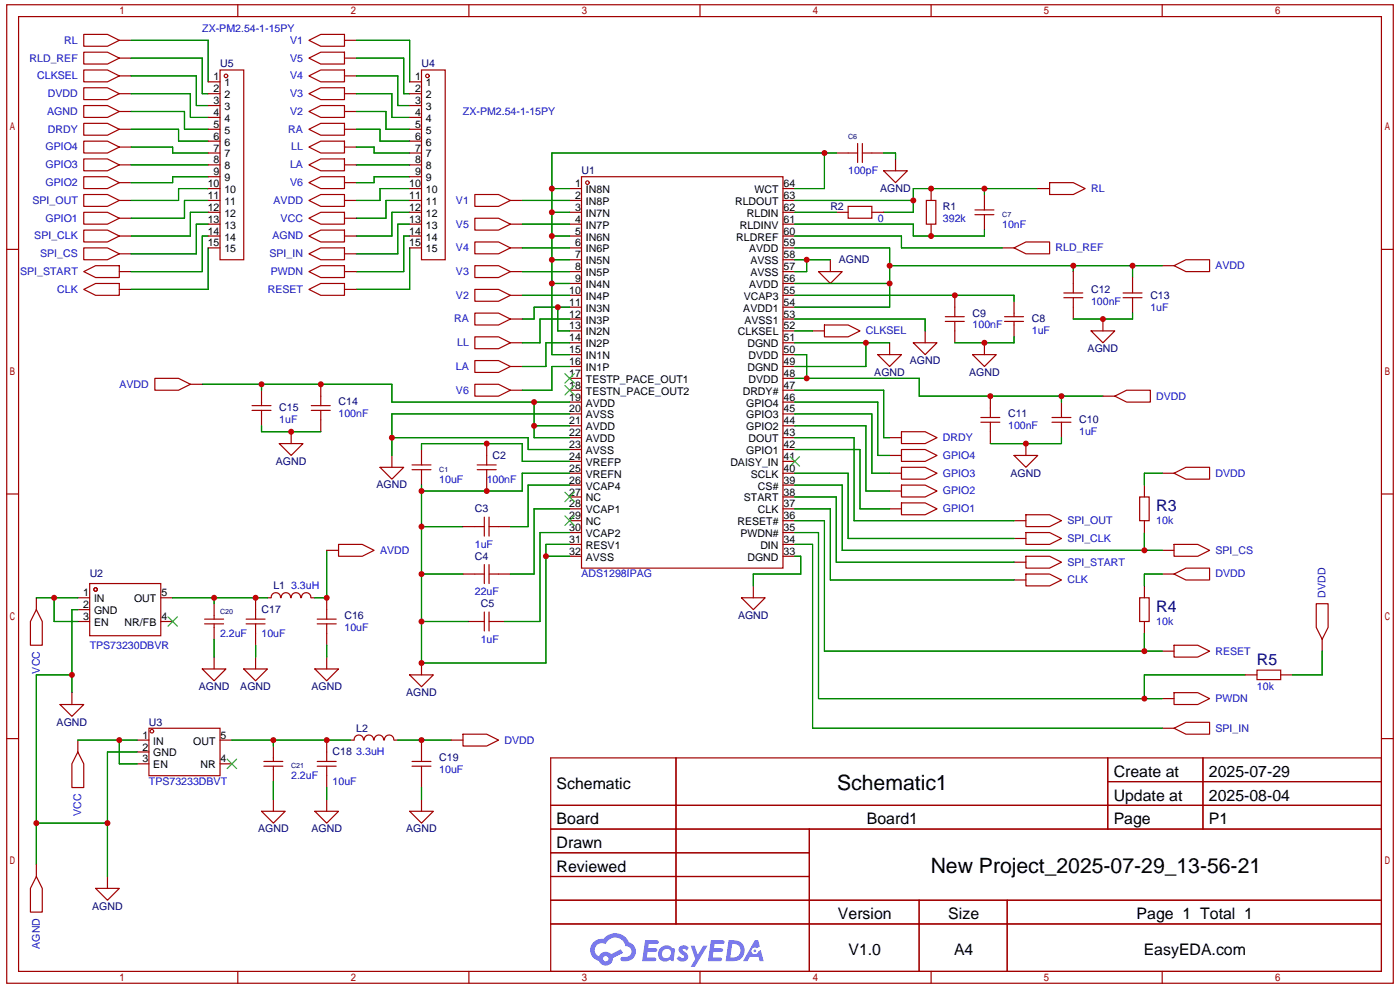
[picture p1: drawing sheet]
<svg xmlns="http://www.w3.org/2000/svg" width="297mm" height="210mm" viewBox="0 0 297 210" stroke-linecap="round" stroke-linejoin="round" font-family="sans-serif">
<g fill="none" stroke="#a10000" stroke-width=".25">
<path d="M1.4 1h294.4v207.5h-294.4zM3.9 3.5h289.3v202.5h-289.3zM50.5 1v2.5M99.5 1v2.5M148.6 1v2.5M197.6 1v2.5M246.7 1v2.5M1.4 52.9h2.5M293.2 52.9h2.6M1.4 104.8h2.5M293.2 104.8h2.6M1.4 156.7h2.5"/>
<path d="M293.2 156.7h2.6M116.9 160.7h176.3v45.3h-176.3zM116.9 170.8h176.3M116.9 175.8h176.3M143.5 160.7v35.3M171.8 175.8v30.2M235.1 160.7v15.1M235.1 165.8h58.1M255.4 160.7v15.1M116.9 180.9h54.9M116.9 190.9h176.3M116.9 185.9h54.9"/>
<path d="M116.9 196h176.3M195.1 190.9v15.1M213.8 190.9v15.1M50.5 206v2.5M99.5 206v2.5M148.6 206v2.5M197.6 206v2.5M246.7 206v2.5"/>
</g>
<g fill="#5487ff">
<path d="M144.4 200.8a1.29 1.29 0 0 1 1.8 .2l-.4 .7a.54 .54 0 0 0-.9-.3l.1 .2a1.27 1.27 0 0 1 .8 2 1.52 1.52 0 0 1-2.2-.3l.5-.6 .8 .5a.31 .31 0 0 0 .4-.3 .31 .31 0 0 0-.3-.3 1.11 1.11 0 0 1-.6-1.8z"/>
<path d="M146.6 200.6h.8l.7 1.9 1.2-1.9h.9l-2.7 4.5h-.9l1-1.7z"/>
<path d="M136.9 199.4h1.7a1.29 1.29 0 0 1 1.2 .2 .39 .39 0 0 1-.4 .6h-1.7l-.1 .9h1.6a.39 .39 0 0 1 .3 .5 .39 .39 0 0 1-.4 .3h-1.6l-.2 1.2h1.3a.45 .45 0 0 1 .5 .1 .45 .45 0 0 1 .2 .5l-.4 .2h-2.6z"/>
<path d="M150.9 199.4h1.6a1.31 1.31 0 0 1 1.3 .2 .39 .39 0 0 1-.4 .6h-1.7l-.2 .9h1.7a.39 .39 0 0 1 .3 .5 .39 .39 0 0 1-.4 .3h-1.7l-.1 1.2h1.3a.45 .45 0 0 1 .5 .1 .45 .45 0 0 1 .1 .5l-.3 .2h-2.6z"/>
<path d="M160.2 199.4h.7l.4 1.4-.6 .3a.75 .75 0 0 0-1.1 .3 .75 .75 0 0 0 .4 1 .75 .75 0 0 0 1-.6l.5-.3 .6 2.4h-.8l-.3-1h-1.8l-.5 1h-1z"/>
<path d="M154.7 199.4l-.7 4.5h1.5a2.25 2.25 0 0 0 2.6-2.3 2.25 2.25 0 0 0-2.7-2.2zM155.4 200.2a1.49 1.49 0 0 1 1.8 1.5 1.49 1.49 0 0 1-1.9 1.4h-.3z"/>
<path d="M140.1 201.2a1.57 1.57 0 0 0-.1 2.2 1.57 1.57 0 0 0 2.2 .1l.8 .4 .3-2.5-.2-.3h-.4a1.58 1.58 0 0 0-2.6 .1zM140.8 201.6a.97 .97 0 0 1 1.6 .4 .97 .97 0 0 1-1 1.2 .93 .93 0 0 1-.9-.6 .93 .93 0 0 1 .3-1z"/>
<path d="M126 199.8a2.34 2.34 0 0 0 1.1 4 1.53 1.53 0 0 0 1.8 1 1.53 1.53 0 0 0 1.2-1.6l2.1-1.1-.4-.8-2.1 1.1a1.56 1.56 0 0 0-2.6 .4 1.48 1.48 0 0 1-.7-2 1.48 1.48 0 0 1 2.2-.5 2.21 2.21 0 0 1 2.2-1.4 2.21 2.21 0 0 1 2 1.8 1.15 1.15 0 0 1 1.2 1 1.15 1.15 0 0 1-1 1.3h-.7a.46 .46 0 0 0-.6 .3 .46 .46 0 0 0 .4 .6 2.15 2.15 0 0 0 2.5-1 2.15 2.15 0 0 0-.3-2.6l-.8-.4a3.2 3.2 0 0 0-5.4-.8l-1.1 .1zM128 203.3a.6 .6 0 0 1 1.2 0 .6 .6 0 0 1-1.2 0z"/>
<circle cx="160.2" cy="201.7" r=".28"/>
</g>
<g fill="none" stroke="#a10000" stroke-width=".25">
<path d="M17.8 18.6h5l2.5 1.3-2.5 1.2h-5zM17.8 14.8h5l2.5 1.3-2.5 1.3h-5zM17.8 11.1h5l2.5 1.2-2.5 1.3h-5zM17.8 7.3h5l2.5 1.3-2.5 1.2h-5zM25.3 8.6h2.5M25.3 12.3h2.5M25.3 16.1h2.5M25.3 19.9h2.5M44.2 19.9h2.5M44.2 17.4h2.5M46.7 14.8h5v40.3h-5zM65.6 8.6l2.5-1.3h5v2.5h-5z"/>
<path d="M65.6 12.3l2.5-1.2h5v2.5h-5zM65.6 16.1l2.5-1.3h5v2.6h-5zM65.6 19.9l2.5-1.3h5v2.5h-5zM73.1 8.6h2.5M73.1 12.3h2.5M73.1 16.1h2.5M73.1 19.9h2.5M87 19.9h2.5M87 17.4h2.5M89.5 14.8h5v40.3h-5zM17.8 37.5h5l2.5 1.2-2.5 1.3h-5zM17.8 33.7h5l2.5 1.3-2.5 1.2h-5z"/>
<path d="M17.8 29.9h5l2.5 1.3-2.5 1.3h-5zM17.8 26.2h5l2.5 1.2-2.5 1.3h-5zM17.8 22.4h5l2.5 1.2-2.5 1.3h-5zM25.3 23.6h2.5M25.3 27.4h2.5M25.3 31.2h2.5M25.3 38.7h2.5M25.3 35h2.5M44.2 40h2.5M44.2 32.5h2.5M44.2 27.4h2.5M44.2 35h2.5"/>
<path d="M44.2 22.4h2.5M44.2 24.9h2.5M44.2 29.9h2.5M44.2 37.5h2.5M65.6 23.6l2.5-1.2h5v2.5h-5zM65.6 27.4l2.5-1.2h5v2.5h-5zM65.6 31.2l2.5-1.3h5v2.6h-5zM65.6 38.7l2.5-1.2h5v2.5h-5zM65.6 35l2.5-1.3h5v2.5h-5zM73.1 23.6h2.5M73.1 27.4h2.5M73.1 31.2h2.5"/>
<path d="M73.1 38.7h2.5M73.1 35h2.5M87 40h2.5M87 32.5h2.5M87 27.4h2.5M87 35h2.5M87 22.4h2.5M87 24.9h2.5M87 29.9h2.5M87 37.5h2.5M120.9 40h2.5M123.4 37.5h42.8v83h-42.8z"/>
<path d="M166.2 40h2.5M177.5 32.5h4.5M182 30.4v4.1M183.1 32.5h4.5M183.1 30.4v4.1M187.6 36.2h5l-2.5 2.5zM190.1 33.7v2.5M197.6 40v2.5M220.3 40h2.5M222.8 38.7h5l2.5 1.3-2.5 1.3h-5zM17.8 57.6l2.5-1.3h5v2.6h-5zM17.8 52.6h5l2.5 1.2-2.5 1.3h-5z"/>
<path d="M17.8 48.8h5l2.5 1.3-2.5 1.2h-5zM17.8 45h5l2.5 1.3-2.5 1.2h-5zM17.8 41.3h5l2.5 1.2-2.5 1.3h-5zM25.3 42.5h2.5M25.3 50.1h2.5M25.3 57.6h2.5M25.3 53.8h2.5M25.3 46.3h2.5M44.2 42.5h2.5M44.2 45h2.5M44.2 47.5h2.5M44.2 50.1h2.5"/>
<path d="M44.2 52.6h2.5M65.6 42.5l2.5-1.2h5v2.5h-5zM65.6 57.6l2.5-1.3h5v2.6h-5zM65.6 53.8l2.5-1.2h5v2.5h-5zM65.6 50.1l2.5-1.3h5v2.5h-5zM65.6 46.3l2.5-1.3h5v2.5h-5zM73.1 42.5h2.5M73.1 50.1h2.5M73.1 57.6h2.5M73.1 53.8h2.5M73.1 46.3h2.5M87 42.5h2.5"/>
<path d="M87 45h2.5M87 47.5h2.5M87 50.1h2.5M87 52.6h2.5M100.8 41.3h5l2.5 1.2-2.5 1.3h-5zM100.8 46.3h5l2.5 1.2-2.5 1.3h-5zM100.8 51.3h5l2.5 1.3-2.5 1.2h-5zM100.8 56.3h5l2.5 1.3-2.5 1.3h-5zM108.3 42.5h2.6M108.3 47.5h2.6M108.3 52.6h2.6M108.3 57.6h2.6"/>
<path d="M120.9 42.5h2.5M120.9 45h2.5M120.9 47.5h2.5M120.9 50.1h2.5M120.9 52.6h2.5M120.9 55.1h2.5M120.9 57.6h2.5M166.2 42.5h2.5M166.2 45h2.5M166.2 47.5h2.5M166.2 50.1h2.5M166.2 52.6h2.5"/>
<path d="M166.2 55.1h2.5M166.2 57.6h2.5M173.7 57.6h5.1l-2.5 2.5zM176.3 55.1v2.5M177.5 45h2.5M180 43.8h5.1v2.5h-5.1zM185.1 45h2.5M196.6 42.5h2.1v5h-2.1zM197.6 47.5v2.6M207 45.5h4M207 44.5h4M209 41.3v3.2"/>
<path d="M209 45.5v3.3M212.7 52.6h2.6M215.3 52.6l2.5-1.3h5v2.5h-5zM227.8 57.6v4.5M240.4 58.9v3.2M246.7 56.3h2.5M249.2 56.3l2.5-1.2h5.1v2.5h-5.1zM17.8 61.4l2.5-1.3h5v2.5h-5zM25.3 61.4h2.5M65.6 61.4l2.5-1.3h5v2.5h-5zM73.1 61.4h2.5M100.8 61.4h5l2.5 1.2-2.5 1.3h-5z"/>
<path d="M100.8 66.4h5l2.5 1.3-2.5 1.2h-5zM100.8 71.4h5l2.5 1.3-2.5 1.3h-5zM100.8 76.5h5l2.5 1.2-2.5 1.3h-5zM108.3 62.6h2.6M108.3 67.7h2.6M108.3 72.7h2.6M108.3 77.7h2.6M120.9 60.1h2.5M120.9 62.6h2.5M120.9 65.2h2.5M120.9 67.7h2.5M120.9 70.2h2.5"/>
<path d="M120.9 72.7h2.5M120.9 75.2h2.5M120.9 77.7h2.5M166.2 60.1h2.5M166.2 62.6h2.5M166.2 65.2h2.5M166.2 67.7h2.5M166.2 70.2h2.5M166.2 72.7h2.5M166.2 75.2h2.5M166.2 77.7h2.5M172.5 70.2h2.5"/>
<path d="M175 68.9h5l2.6 1.3-2.6 1.2h-5zM186.3 75.2h5.1l-2.6 2.5zM188.8 72.7v2.5M193.9 72.7h5l-2.5 2.5zM196.4 70.2v2.5M200.7 68.2h4M200.7 67.2h4M202.7 62.6v4.6M202.7 68.2v4.5M206.4 75.2h5.1l-2.5 2.5zM209 72.7v2.5M213.2 68.2h4.1"/>
<path d="M213.2 67.2h4.1M215.3 63.9v3.3M215.3 68.2v3.2M225.8 63.1h4M225.8 62.1h4M227.8 63.1v4.6M231.6 70.2h5l-2.5 2.5zM234.1 67.7v2.5M238.4 63.1h4M238.4 62.1h4M240.4 63.1v3.3M32.9 80.2h5l2.5 1.3-2.5 1.3h-5z"/>
<path d="M40.4 81.5h2.5M53.5 87h4M53.5 86h4M55.5 82.8v3.2M55.5 87v3.3M59.3 94.1h5l-2.5 2.5zM61.8 91.6v2.5M66.1 87h4M66.1 86h4M68.1 81.5v4.5M68.1 87v4.6M80.7 99.1h5l-2.5 2.5z"/>
<path d="M83.2 96.6v2.5M87.5 99.6h4M87.5 98.6h4M89.5 95.3v3.3M89.5 99.6v3.3M100.8 81.5h5l2.5 1.3-2.5 1.2h-5zM101.3 99.6h4M101.3 98.6h4M103.3 94.1v4.5M103.3 99.6v4.5M108.3 82.8h2.6M120.9 80.2h2.5"/>
<path d="M120.9 82.8h2.5M120.9 85.3h2.5M120.9 87.8h2.5M120.9 90.3h2.5M120.9 92.8h2.5M120.9 95.3h2.5M120.9 97.9h2.5M166.2 80.2h2.5M166.2 82.8h2.5M166.2 85.3h2.5M166.2 87.8h2.5M166.2 90.3h2.5"/>
<path d="M166.2 92.8h2.5M166.2 95.3h2.5M166.2 97.9h2.5M188.8 92.8h2.6M188.8 96.6h2.6M191.4 91.6h5l2.5 1.2-2.5 1.3h-5zM191.4 95.3h5l2.5 1.3-2.5 1.3h-5zM191.4 99.1h5l2.5 1.3-2.5 1.2h-5zM208.2 89.6h4M208.2 88.5h4M210.2 84v4.5M210.2 89.6v4.5"/>
<path d="M215.3 96.6h5l-2.5 2.5zM217.8 94.1v2.5M223.3 89.6h4M223.3 88.5h4M225.3 85.3v3.2M225.3 89.6v3.2M234.1 84h2.5M236.6 84l2.6-1.2h5v2.5h-5zM69.3 116.7h2.6M71.9 115.5h5l2.5 1.2-2.5 1.3h-5zM98.3 111.7h4.5M102.8 109.7v4"/>
<path d="M102.8 119.7v4.1M103.8 109.7v4M103.8 119.7v4.1M103.8 111.7h4.5M120.9 100.4h2.5M120.9 102.9h2.5M120.9 105.4h2.5M120.9 107.9h2.5M120.9 110.4h2.5M120.9 113h2.5M120.9 115.5h2.5M120.9 118h2.5"/>
<path d="M166.2 100.4h2.5M166.2 102.9h2.5M166.2 105.4h2.5M166.2 107.9h2.5M166.2 110.4h2.5M166.2 113h2.5M166.2 115.5h2.5M166.2 118h2.5M188.8 100.4h2.6M188.8 107.9h2.6M188.8 104.1h2.6M191.4 102.9h5l2.5 1.2-2.5 1.3h-5z"/>
<path d="M191.4 106.7h5l2.5 1.2-2.5 1.3h-5zM215.3 110.4h2.5M215.3 114.2h2.5M215.3 119.2h2.5M217.8 109.2h5l2.5 1.2-2.5 1.3h-5zM217.8 113h5l2.5 1.2-2.5 1.3h-5zM217.8 118h5l2.5 1.2-2.5 1.3h-5zM241.9 105.4h2v5h-2zM242.9 102.9v2.5M242.9 110.4v2.6M246.7 100.4h2.5M246.7 116.7h2.5"/>
<path d="M249.2 115.5h5l2.6 1.2-2.6 1.3h-5zM249.2 100.4l2.5-1.3h5.1v2.5h-5.1zM7.7 129.3l1.3 2.5v5h-2.5v-5zM7.7 126.8v2.5M16.5 131.8h2.5M16.5 126.8h2.5M16.5 129.3h2.5M19 123.8h15.1v11h-15.1zM34.1 131.8h2.5M34.1 126.8h2.5M43.4 132.3h4.1M43.4 131.3h4.1"/>
<path d="M45.5 128v3.3M45.5 132.3v3.3M45.5 139.4v2.5M52.2 132.3h4.1M52.2 131.3h4.1M54.3 126.8v4.5M54.3 132.3v4.5M54.3 139.4v2.5M56.8 126.8h.7M57.6 126.8a1 1 0 0 1 1-1.1 1 1 0 0 1 1 1.1M59.7 126.8a1 1 0 0 1 1-1.1 1 1 0 0 1 1 1.1M61.8 126.8a1 1 0 0 1 1-1.1 1 1 0 0 1 1 1.1"/>
<path d="M64 126.8a1 1 0 0 1 1-1.1 1 1 0 0 1 1 1.1M66.1 126.8h.7M67.3 132.3h4.1M67.3 131.3h4.1M69.3 126.8v4.5M69.3 132.3v4.5M69.3 139.4v2.5M98.3 121.8h4.5M99.5 131.8h3.3M102.8 129.8v4M103.8 129.8v4M103.8 121.8h4.5"/>
<path d="M103.8 131.8h3.3M157.4 126.8h5l-2.5 2.5zM159.9 124.3v2.5M215.3 123h2.5M217.8 121.8h5l2.5 1.2-2.5 1.3h-5zM241.9 126.8h2v5h-2zM242.9 124.3v2.5M242.9 131.8v2.5M246.7 121.8h2.5M246.7 138.1h2.5M249.2 136.8h5l2.6 1.3-2.6 1.3h-5zM249.2 121.8l2.5-1.3h5.1v2.5h-5.1z"/>
<path d="M279.4 128h2.5v5.1l-1.2 2.5-1.3-2.5zM280.7 135.6v2.5M12.7 149.4h5.1l-2.5 2.5zM15.3 146.9v2.5M16.5 159.5l1.3 2.5v5h-2.5v-5zM16.5 157v2.5M29.1 157h2.5M29.1 159.5h2.5M31.6 154.5h15.1v10h-15.1zM42.9 141.9h5.1l-2.5 2.5zM46.7 157h2.5M51.7 141.9h5.1l-2.5 2.5z"/>
<path d="M58 158.2v3.3M66.8 141.9h5.1l-2.6 2.5zM69.3 157v4.5M77.2 157a1 1 0 0 0-1-1.1 1 1 0 0 0-1 1.1h-.8M77.3 157a1 1 0 0 1 1-1.1 1 1 0 0 1 1 1.1M79.4 157a1 1 0 0 1 1-1.1 1 1 0 0 1 1 1.1M81.6 157a1 1 0 0 1 1-1.1 1 1 0 0 1 1 1.1M83.7 157h.7M87 143.1h5l-2.5 2.6zM89.5 140.6v2.5M89.5 157v4.5M95.8 157h2.5"/>
<path d="M98.3 155.7h5l2.5 1.3-2.5 1.2h-5zM246.7 148.2h2.5M246.7 154.5h2.5M249.2 146.9h5l2.6 1.3-2.6 1.2h-5zM249.2 154.5l2.5-1.3h5.1v2.5h-5.1zM264.3 143.1h2.5M266.8 142.1h5.1v2h-5.1zM271.9 143.1h2.5M29.1 162h2.5M46.7 162h2.5M55.5 172.1h5l-2.5 2.5zM56 162.5h4"/>
<path d="M56 161.5h4M58 162.5v3.3M58 169.6v2.5M66.8 172.1h5.1l-2.6 2.5zM67.3 162.5h4.1M67.3 161.5h4.1M69.3 162.5v4.5M69.3 169.6v2.5M87 172.1h5l-2.5 2.5zM87.5 162.5h4M87.5 161.5h4M89.5 162.5v4.5"/>
<path d="M89.5 169.6v2.5M7.7 185.9l1.3 2.5v5.1h-2.5v-5.1zM7.7 183.4v2.5M20.3 188.4h5l-2.5 2.5zM22.8 185.9v2.5"/>
<circle cx="48" cy="16.1" r=".38"/>
<circle cx="90.7" cy="16.1" r=".38"/>
<circle cx="124.7" cy="38.7" r=".38"/>
<circle cx="20.3" cy="125" r=".38"/>
<circle cx="32.2" cy="155.1" r=".38"/>
</g>
<g fill="none" stroke="#3c3" stroke-width=".25">
<path d="M119.9 79.2l2 2.1M121.9 79.2l-2 2.1M119.9 81.8l2 2M121.9 81.8l-2 2M167.7 96.9l2 2M169.7 96.9l-2 2M119.9 109.4l2 2M119.9 104.4l2 2M121.9 109.4l-2 2M121.9 104.4l-2 2M35.6 130.8l2.1 2M37.7 130.8l-2.1 2"/>
<path d="M48.2 161l2 2M50.2 161l-2 2"/>
</g>
<g fill="none" stroke="#008700" stroke-width=".25">
<path d="M27.8 8.6h16.4v8.8M27.8 19.9h12.6v5h3.8M27.8 12.3h15.1v7.6h1.3M27.8 16.1h13.9v6.3h2.5M75.6 19.9h7.6v5h3.8M75.6 8.6h11.4v8.8M75.6 12.3h10.1v7.6h1.3M75.6 16.1h8.8v6.3h2.6M27.8 31.2h8.8v1.3h7.6M27.8 27.4h10.1v2.5h6.3M27.8 23.6h11.4v3.8h5M27.8 35h16.4"/>
<path d="M44.2 40h-6.3v2.5h-10.1M44.2 37.5h-7.6v1.2h-8.8M75.6 31.2h3.8v1.3h7.6M75.6 27.4h5.1v2.5h6.3M75.6 23.6h6.3v3.8h5.1M75.6 35h11.4M87 40h-6.3v2.5h-5.1M87 37.5h-7.6v1.2h-3.8M117.1 40h3.8M175 32.5v7.5h-6.3M177.5 32.5h-60.4v42.7h3.8M187.6 32.5h2.5v1.2"/>
<path d="M209 40v1.3M220.3 40h-26.4v5h-6.3M44.2 45h-3.8v5.1h-12.6M44.2 50.1h-1.3v7.5h-15.1M44.2 42.5h-5v3.8h-11.4M44.2 47.5h-2.5v6.3h-13.9M44.2 52.6v8.8h-16.4M87 45h-3.8v5.1h-7.6M87 50.1h-1.3v7.5h-10.1M87 42.5h-5.1v3.8h-6.3M87 47.5h-2.6v6.3h-8.8M87 52.6v8.8h-11.4"/>
<path d="M110.9 57.6h10M110.9 42.5h10M110.9 47.5h10M110.9 52.6h10M117.1 45h3.8M117.1 50.1h3.8M117.1 55.1h3.8M168.7 45h8.8M168.7 50.1h22.7v2.5h21.3M168.7 47.5h25.2v2.6h15.1v-1.3M168.7 55.1h7.6M168.7 42.5h25.2"/>
<path d="M168.7 52.6h20.1v12.6h-20.1M171.2 55.1v2.5h-2.5M188.8 56.3h57.9M227.8 56.3v1.3M240.4 56.3v2.6M110.9 62.6h10M117.1 60.1h3.8M118.4 65.2v5h2.5M120.9 72.7h-5v5h-5M120.9 65.2h-7.5v2.5h-2.5M120.9 67.7h-6.3v5h-3.7M120.9 77.7h-3.8v5.1h-6.2"/>
<path d="M168.7 60.1h20.1M168.7 75.2h2.5v5M168.7 72.7h20.1M168.7 67.7h27.7v2.5M168.7 70.2h3.8M168.7 62.6h46.6v1.3M183.8 72.7v5h-15.1M215.3 71.4v1.3h-12.6M240.4 66.4v1.3h-12.6M42.9 81.5h40.3v3.8h37.7M55.5 81.5v1.3M55.5 90.3v1.3h12.6"/>
<path d="M83.2 92.8h28.9v2.5h8.8M89.5 95.3v-1.2h21.4v3.8h10M113.4 85.3v7.5h7.5M113.4 90.3h7.5M120.9 87.8h-37.7v8.8M168.7 90.3h15.1v13.8h5M168.7 87.8h16.4v12.6h3.7M168.7 95.3h13.9v12.6h6.2M168.7 92.8h12.6v17.6h34M168.7 82.8h18.9v10h1.2M168.7 80.2h26.4v3.8h39M168.7 85.3h17.6v11.3h2.5"/>
<path d="M225.3 92.8v1.3h-15.1M225.3 84v1.3M69.3 116.7v10.1h-2.5M89.5 102.9v37.7h26.4v-25.1h5M89.5 111.7h8.8M115.9 118h5M120.9 100.4h-10v3.7h-21.4M120.9 113h-6.3v18.8h-7.5M120.9 107.9h-7.5v13.9h-5.1M120.9 102.9h-8.8v8.8h-3.8M168.7 100.4h11.3v13.8h35.3M168.7 115.5h3.8v39h74.2"/>
<path d="M168.7 118h1.3v3.8h-10.1v2.5M168.7 102.9h10.1v13.8h67.9M168.7 107.9h7.6v15.1h39M168.7 113h5v35.2h73M168.7 110.4h6.3v27.7h71.7M168.7 105.4h8.8v13.8h37.8M242.9 113v3.7M246.7 100.4h-3.8v2.5M7.7 126.8h8.8M11.5 126.8v5h5M16.5 129.3h-1.2v17.6M36.6 126.8h20.2"/>
<path d="M45.5 126.8v1.2M45.5 135.6v3.8M54.3 136.8v2.6M69.3 136.8v2.6M89.5 131.8h10M89.5 121.8h8.8M242.9 134.3v3.8M246.7 121.8h-3.8v2.5M280.7 138.1v5h-6.3M15.3 143.1h-7.6v40.3M16.5 157h12.6M25.3 157v5h3.8"/>
<path d="M29.1 159.5h-6.3v26.4M49.2 157h25.2M58 157v1.2M84.4 157h11.4M264.3 143.1h-21.4v5.1M7.7 174.6h15.1M58 165.8v3.8M69.3 167v2.6M89.5 167v2.6"/>
</g>
<g fill="#c00">
<circle cx="103.3" cy="94.1" r=".63"/>
<circle cx="89.5" cy="104.1" r=".63"/>
<circle cx="103.3" cy="104.1" r=".63"/>
<circle cx="89.5" cy="111.7" r=".63"/>
<circle cx="89.5" cy="121.8" r=".63"/>
<circle cx="89.5" cy="131.8" r=".63"/>
<circle cx="89.5" cy="140.6" r=".63"/>
<circle cx="115.9" cy="118" r=".63"/>
<circle cx="83.2" cy="92.8" r=".63"/>
<circle cx="175" cy="32.5" r=".63"/>
<circle cx="117.1" cy="40" r=".63"/>
<circle cx="117.1" cy="45" r=".63"/>
<circle cx="117.1" cy="50.1" r=".63"/>
<circle cx="117.1" cy="55.1" r=".63"/>
<circle cx="117.1" cy="60.1" r=".63"/>
<circle cx="183.8" cy="72.7" r=".63"/>
<circle cx="171.2" cy="55.1" r=".63"/>
<circle cx="197.6" cy="40" r=".63"/>
<circle cx="209" cy="40" r=".63"/>
<circle cx="193.9" cy="42.5" r=".63"/>
<circle cx="197.6" cy="50.1" r=".63"/>
<circle cx="118.4" cy="65.2" r=".63"/>
<circle cx="188.8" cy="56.3" r=".63"/>
<circle cx="188.8" cy="60.1" r=".63"/>
<circle cx="227.8" cy="56.3" r=".63"/>
<circle cx="240.4" cy="56.3" r=".63"/>
<circle cx="202.7" cy="62.6" r=".63"/>
<circle cx="209" cy="72.7" r=".63"/>
<circle cx="171.2" cy="80.2" r=".63"/>
<circle cx="210.2" cy="84" r=".63"/>
<circle cx="225.3" cy="84" r=".63"/>
<circle cx="217.8" cy="94.1" r=".63"/>
<circle cx="234.1" cy="67.7" r=".63"/>
<circle cx="55.5" cy="81.5" r=".63"/>
<circle cx="68.1" cy="81.5" r=".63"/>
<circle cx="113.4" cy="85.3" r=".63"/>
<circle cx="113.4" cy="90.3" r=".63"/>
<circle cx="61.8" cy="91.6" r=".63"/>
<circle cx="242.9" cy="116.7" r=".63"/>
<circle cx="242.9" cy="138.1" r=".63"/>
<circle cx="242.9" cy="148.2" r=".63"/>
<circle cx="89.5" cy="157" r=".63"/>
<circle cx="69.3" cy="157" r=".63"/>
<circle cx="58" cy="157" r=".63"/>
<circle cx="22.8" cy="174.6" r=".63"/>
<circle cx="7.7" cy="174.6" r=".63"/>
<circle cx="15.3" cy="143.1" r=".63"/>
<circle cx="25.3" cy="157" r=".63"/>
<circle cx="69.3" cy="126.8" r=".63"/>
<circle cx="54.3" cy="126.8" r=".63"/>
<circle cx="45.5" cy="126.8" r=".63"/>
<circle cx="11.5" cy="126.8" r=".63"/>
</g>
<g font-size="4.5">
<text x="177.7" y="167.6">Schematic1</text>
<text x="197.6" y="185.2">New Project_2025-07-29_13-56-21</text>
</g>
<g font-size="3.4" fill="#000080">
<text x="245.4" y="108.4">R3</text>
<text x="245.4" y="129.8">R4</text>
<text x="266.8" y="141.1">R5</text>
</g>
<g font-size="3.4">
<text x="118.2" y="167.3">Schematic</text>
<text x="236.4" y="164.8">Create at</text>
<text x="256.6" y="164.8">2025-07-29</text>
<text x="236.4" y="169.8">Update at</text>
<text x="256.6" y="169.8">2025-08-04</text>
<text x="118.2" y="174.8">Board</text>
<text x="118.2" y="179.9">Drawn</text>
<text x="184" y="174.8">Board1</text>
<text x="236.4" y="174.8">Page</text>
<text x="256.6" y="174.8">P1</text>
<text x="118.2" y="184.9">Reviewed</text>
<text x="177.9" y="195">Version</text>
<text x="201.3" y="195">Size</text>
<text x="241.3" y="195">Page 1 Total 1</text>
<text x="180.1" y="202.5">V1.0</text>
<text x="202.5" y="202.5">A4</text>
<text x="242.8" y="202.5">EasyEDA.com</text>
</g>
<g font-size="2.2" fill="#00f">
<text x="13.6" y="9.3">RL</text>
<text x="42.9" y="6.8">ZX-PM2.54-1-15PY</text>
<text x="61.6" y="9.3">V1</text>
<text x="6.3" y="13">RLD_REF</text>
<text x="7.9" y="16.8">CLKSEL</text>
<text x="61.6" y="13">V5</text>
<text x="61.6" y="16.8">V4</text>
<text x="10.2" y="20.6">DVDD</text>
<text x="61.6" y="20.6">V3</text>
<text x="10" y="24.4">AGND</text>
<text x="10.2" y="28.1">DRDY</text>
<text x="61.2" y="28.1">RA</text>
<text x="61.6" y="24.4">V2</text>
<text x="98.3" y="24.4">ZX-PM2.54-1-15PY</text>
<text x="9.7" y="35.7">GPIO3</text>
<text x="9.7" y="31.9">GPIO4</text>
<text x="61.6" y="35.7">LA</text>
<text x="61.8" y="31.9">LL</text>
<text x="9.7" y="39.5">GPIO2</text>
<text x="61.6" y="39.5">V6</text>
<text x="180" y="36.9">100pF</text>
<text x="231.6" y="40.7">RL</text>
<text x="6.9" y="43.2">SPI_OUT</text>
<text x="9.7" y="47">GPIO1</text>
<text x="58.1" y="43.2">AVDD</text>
<text x="59.6" y="47">VCC</text>
<text x="96.8" y="43.2">V1</text>
<text x="186.3" y="47">0</text>
<text x="200.2" y="47">392k</text>
<text x="7.3" y="50.8">SPI_CLK</text>
<text x="57.8" y="50.8">AGND</text>
<text x="96.8" y="48.3">V5</text>
<text x="96.8" y="53.3">V4</text>
<text x="212.7" y="48.3">10nF</text>
<text x="224.1" y="53.3">RLD_REF</text>
<text x="4.3" y="58.3">SPI_START</text>
<text x="8.5" y="54.6">SPI_CS</text>
<text x="57.2" y="54.6">SPI_IN</text>
<text x="57.5" y="58.3">PWDN</text>
<text x="96.8" y="58.3">V3</text>
<text x="258" y="57.1">AVDD</text>
<text x="12.2" y="62.1">CLK</text>
<text x="56.8" y="62.1">RESET</text>
<text x="96.8" y="63.4">V2</text>
<text x="231.6" y="64.6">100nF</text>
<text x="244.2" y="65.9">1uF</text>
<text x="96.4" y="68.4">RA</text>
<text x="183.8" y="70.9">CLKSEL</text>
<text x="206.4" y="69.6">100nF</text>
<text x="219" y="70.9">1uF</text>
<text x="97" y="73.4">LL</text>
<text x="25.4" y="82.2">AVDD</text>
<text x="96.8" y="78.5">LA</text>
<text x="96.8" y="83.5">V6</text>
<text x="59.3" y="89.8">1uF</text>
<text x="71.9" y="88.5">100nF</text>
<text x="245.4" y="84.7">DVDD</text>
<text x="200.2" y="93.5">DRDY</text>
<text x="214" y="91">100nF</text>
<text x="229.1" y="92.3">1uF</text>
<text x="200.2" y="97.3">GPIO4</text>
<text x="200.2" y="101.1">GPIO3</text>
<text x="258" y="101.1">DVDD</text>
<text x="93.2" y="102.4">10uF</text>
<text x="103.3" y="102.4">100nF</text>
<text x="200.2" y="104.9">GPIO2</text>
<text x="200.2" y="108.6">GPIO1</text>
<text x="226.6" y="111.2">SPI_OUT</text>
<text x="245.4" y="111.2">10k</text>
<text x="80.7" y="117.4">AVDD</text>
<text x="100.8" y="116.2">1uF</text>
<text x="226.6" y="114.9">SPI_CLK</text>
<text x="226.6" y="120">SPI_START</text>
<text x="258" y="117.4">SPI_CS</text>
<text x="61.8" y="125">3.3uH</text>
<text x="123.4" y="122.5">ADS1298IPAG</text>
<text x="226.6" y="123.7">CLK</text>
<text x="258" y="122.5">DVDD</text>
<text x="100.8" y="126.2">22uF</text>
<text x="281.4" y="126.8" transform="rotate(-90 281.4 126.8)">DVDD</text>
<text x="19" y="137.6">TPS73230DBVR</text>
<text x="46.7" y="135.1">2.2uF</text>
<text x="55.5" y="135.1">10uF</text>
<text x="73.1" y="133.8">10uF</text>
<text x="102.1" y="136.3">1uF</text>
<text x="245.4" y="132.5">10k</text>
<text x="8.4" y="142.8" transform="rotate(-90 8.4 142.8)">VCC</text>
<text x="258" y="138.8">RESET</text>
<text x="258" y="148.9">PWDN</text>
<text x="266.8" y="146.4">10k</text>
<text x="258" y="155.2">SPI_IN</text>
<text x="75.6" y="160.2">3.3uH</text>
<text x="107.1" y="157.7">DVDD</text>
<text x="31.6" y="166.5">TPS73233DBVT</text>
<text x="61.8" y="165.2">2.2uF</text>
<text x="70.6" y="166.5">10uF</text>
<text x="93.2" y="164">10uF</text>
<text x="17.2" y="173" transform="rotate(-90 17.2 173)">VCC</text>
<text x="8.4" y="201.2" transform="rotate(-90 8.4 201.2)">AGND</text>
</g>
<g font-size="2.2">
<text x="45.3" y="17.1">1</text>
<text x="88.1" y="17.1">1</text>
<text x="45.3" y="19.6">2</text>
<text x="45.3" y="22.1">3</text>
<text x="47.6" y="18.3">1</text>
<text x="47.6" y="20.8">2</text>
<text x="47.6" y="23.3">3</text>
<text x="88.1" y="19.6">2</text>
<text x="88.1" y="22.1">3</text>
<text x="90.4" y="18.3">1</text>
<text x="90.4" y="20.8">2</text>
<text x="90.4" y="23.3">3</text>
<text x="45.3" y="24.6">4</text>
<text x="45.3" y="27.1">5</text>
<text x="45.3" y="29.6">6</text>
<text x="47.6" y="25.9">4</text>
<text x="47.6" y="28.4">5</text>
<text x="88.1" y="24.6">4</text>
<text x="88.1" y="27.1">5</text>
<text x="88.1" y="29.6">6</text>
<text x="90.4" y="25.9">4</text>
<text x="90.4" y="28.4">5</text>
<text x="45.3" y="32.1">7</text>
<text x="45.3" y="34.7">8</text>
<text x="47.6" y="30.9">6</text>
<text x="47.6" y="33.4">7</text>
<text x="47.6" y="35.9">8</text>
<text x="88.1" y="32.1">7</text>
<text x="88.1" y="34.7">8</text>
<text x="90.4" y="30.9">6</text>
<text x="90.4" y="33.4">7</text>
<text x="90.4" y="35.9">8</text>
<text x="44.1" y="39.7">10</text>
<text x="45.3" y="37.2">9</text>
<text x="47.6" y="38.4">9</text>
<text x="47.6" y="40.9">10</text>
<text x="86.8" y="39.7">10</text>
<text x="88.1" y="37.2">9</text>
<text x="90.4" y="38.4">9</text>
<text x="90.4" y="40.9">10</text>
<text x="122.1" y="39.7">1</text>
<text x="124.4" y="40.9">IN8N</text>
<text x="160.2" y="40.9">WCT</text>
<text x="166.3" y="39.7">64</text>
<text x="44.1" y="42.2">11</text>
<text x="44.1" y="44.7">12</text>
<text x="44.1" y="47.2">13</text>
<text x="47.6" y="43.5">11</text>
<text x="47.6" y="46">12</text>
<text x="86.8" y="42.2">11</text>
<text x="86.8" y="44.7">12</text>
<text x="86.8" y="47.2">13</text>
<text x="90.4" y="43.5">11</text>
<text x="90.4" y="46">12</text>
<text x="122.1" y="47.2">4</text>
<text x="122.1" y="44.7">3</text>
<text x="122.1" y="42.2">2</text>
<text x="124.4" y="46">IN7N</text>
<text x="124.4" y="43.5">IN8P</text>
<text x="156" y="43.5">RLDOUT</text>
<text x="158.5" y="46">RLDIN</text>
<text x="166.3" y="42.2">63</text>
<text x="166.3" y="44.7">62</text>
<text x="166.3" y="47.2">61</text>
<text x="44.1" y="49.8">14</text>
<text x="44.1" y="52.3">15</text>
<text x="47.6" y="48.5">13</text>
<text x="47.6" y="51">14</text>
<text x="47.6" y="53.5">15</text>
<text x="86.8" y="49.8">14</text>
<text x="86.8" y="52.3">15</text>
<text x="90.4" y="48.5">13</text>
<text x="90.4" y="51">14</text>
<text x="90.4" y="53.5">15</text>
<text x="122.1" y="52.3">6</text>
<text x="122.1" y="49.8">5</text>
<text x="124.4" y="53.5">IN6P</text>
<text x="124.4" y="51">IN6N</text>
<text x="124.4" y="48.5">IN7P</text>
<text x="156.3" y="51">RLDREF</text>
<text x="157" y="48.5">RLDINV</text>
<text x="159" y="53.5">AVDD</text>
<text x="166.3" y="49.8">60</text>
<text x="166.3" y="52.3">59</text>
<text x="122.1" y="59.8">9</text>
<text x="122.1" y="57.3">8</text>
<text x="122.1" y="54.8">7</text>
<text x="124.4" y="58.6">IN5P</text>
<text x="124.4" y="56">IN5N</text>
<text x="159.3" y="56">AVSS</text>
<text x="159.3" y="58.6">AVSS</text>
<text x="166.3" y="54.8">58</text>
<text x="166.3" y="57.3">57</text>
<text x="166.3" y="59.8">56</text>
<text x="120.8" y="64.8">11</text>
<text x="120.8" y="62.3">10</text>
<text x="124.4" y="63.6">IN4P</text>
<text x="124.4" y="61.1">IN4N</text>
<text x="157.9" y="63.6">VCAP3</text>
<text x="159" y="61.1">AVDD</text>
<text x="166.3" y="62.3">55</text>
<text x="166.3" y="64.8">54</text>
<text x="120.8" y="69.9">13</text>
<text x="120.8" y="67.4">12</text>
<text x="124.4" y="71.1">IN2N</text>
<text x="124.4" y="68.6">IN3P</text>
<text x="124.4" y="66.1">IN3N</text>
<text x="156.7" y="71.1">CLKSEL</text>
<text x="157.8" y="66.1">AVDD1</text>
<text x="158" y="68.6">AVSS1</text>
<text x="166.3" y="67.4">53</text>
<text x="166.3" y="69.9">52</text>
<text x="120.8" y="77.4">16</text>
<text x="120.8" y="74.9">15</text>
<text x="120.8" y="72.4">14</text>
<text x="124.4" y="76.2">IN1N</text>
<text x="124.4" y="73.7">IN2P</text>
<text x="158.7" y="73.7">DGND</text>
<text x="158.9" y="76.2">DVDD</text>
<text x="166.3" y="72.4">51</text>
<text x="166.3" y="74.9">50</text>
<text x="166.3" y="77.4">49</text>
<text x="120.8" y="82.5">18</text>
<text x="120.8" y="79.9">17</text>
<text x="124.4" y="83.7">TESTN_PACE_OUT2</text>
<text x="124.4" y="81.2">TESTP_PACE_OUT1</text>
<text x="124.4" y="78.7">IN1P</text>
<text x="157.7" y="83.7">DRDY#</text>
<text x="158.7" y="78.7">DGND</text>
<text x="158.9" y="81.2">DVDD</text>
<text x="166.3" y="79.9">48</text>
<text x="166.3" y="82.5">47</text>
<text x="120.8" y="87.5">20</text>
<text x="120.8" y="85">19</text>
<text x="124.4" y="88.7">AVSS</text>
<text x="124.4" y="86.2">AVDD</text>
<text x="158.4" y="86.2">GPIO4</text>
<text x="158.4" y="88.7">GPIO3</text>
<text x="166.3" y="85">46</text>
<text x="166.3" y="87.5">45</text>
<text x="120.8" y="95">23</text>
<text x="120.8" y="92.5">22</text>
<text x="120.8" y="90">21</text>
<text x="124.4" y="93.8">AVDD</text>
<text x="124.4" y="91.3">AVDD</text>
<text x="158.4" y="91.3">GPIO2</text>
<text x="158.9" y="93.8">DOUT</text>
<text x="166.3" y="90">44</text>
<text x="166.3" y="92.5">43</text>
<text x="166.3" y="95">42</text>
<text x="120.8" y="100.1">25</text>
<text x="120.8" y="97.5">24</text>
<text x="124.4" y="101.3">VREFN</text>
<text x="124.4" y="98.8">VREFP</text>
<text x="124.4" y="96.3">AVSS</text>
<text x="155" y="98.8">DAISY_IN</text>
<text x="158.4" y="96.3">GPIO1</text>
<text x="159.4" y="101.3">SCLK</text>
<text x="166.3" y="97.5">41</text>
<text x="166.3" y="100.1">40</text>
<text x="120.8" y="107.6">28</text>
<text x="120.8" y="105.1">27</text>
<text x="120.8" y="102.6">26</text>
<text x="124.4" y="106.4">NC</text>
<text x="124.4" y="103.8">VCAP4</text>
<text x="157.9" y="106.4">START</text>
<text x="160.9" y="103.8">CS#</text>
<text x="166.3" y="102.6">39</text>
<text x="166.3" y="105.1">38</text>
<text x="166.3" y="107.6">37</text>
<text x="120.8" y="112.6">30</text>
<text x="120.8" y="110.1">29</text>
<text x="124.4" y="113.9">VCAP2</text>
<text x="124.4" y="111.4">NC</text>
<text x="124.4" y="108.9">VCAP1</text>
<text x="156.5" y="111.4">RESET#</text>
<text x="157.2" y="113.9">PWDN#</text>
<text x="160.9" y="108.9">CLK</text>
<text x="166.3" y="110.1">36</text>
<text x="166.3" y="112.6">35</text>
<text x="120.8" y="117.7">32</text>
<text x="120.8" y="115.2">31</text>
<text x="124.4" y="118.9">AVSS</text>
<text x="124.4" y="116.4">RESV1</text>
<text x="158.7" y="118.9">DGND</text>
<text x="161.4" y="116.4">DIN</text>
<text x="166.3" y="115.2">34</text>
<text x="166.3" y="117.7">33</text>
<text x="17.7" y="126.5">1</text>
<text x="17.7" y="129">2</text>
<text x="17.7" y="131.5">3</text>
<text x="20" y="127.7">IN</text>
<text x="20" y="130.3">GND</text>
<text x="28.5" y="127.7">OUT</text>
<text x="34.3" y="131.5">4</text>
<text x="34.3" y="126.5">5</text>
<text x="20" y="132.8">EN</text>
<text x="26.5" y="132.8">NR/FB</text>
<text x="30.2" y="156.7">1</text>
<text x="30.2" y="159.2">2</text>
<text x="30.2" y="161.7">3</text>
<text x="32.5" y="157.9">IN</text>
<text x="32.5" y="160.4">GND</text>
<text x="41" y="157.9">OUT</text>
<text x="46.8" y="161.7">4</text>
<text x="46.8" y="156.7">5</text>
<text x="32.5" y="163">EN</text>
<text x="42.5" y="163">NR</text>
</g>
<g font-size="2.2" fill="#000080">
<text x="46.7" y="14.3">U5</text>
<text x="89.5" y="14.3">U4</text>
<text x="123.4" y="36.9">U1</text>
<text x="186.9" y="40.7">AGND</text>
<text x="176.3" y="44.5">R2</text>
<text x="200.2" y="44.5">R1</text>
<text x="178" y="55.8">AGND</text>
<text x="231.6" y="62.1">C12</text>
<text x="244.2" y="63.4">C13</text>
<text x="206.4" y="67.1">C9</text>
<text x="219" y="68.4">C8</text>
<text x="193.1" y="77.2">AGND</text>
<text x="230.9" y="74.7">AGND</text>
<text x="185.6" y="79.7">AGND</text>
<text x="205.7" y="79.7">AGND</text>
<text x="59.3" y="87.3">C15</text>
<text x="71.9" y="86">C14</text>
<text x="214" y="88.5">C11</text>
<text x="229.1" y="89.8">C10</text>
<text x="58.6" y="98.6">AGND</text>
<text x="104.6" y="97.3">C2</text>
<text x="214.5" y="101.1">AGND</text>
<text x="79.9" y="103.6">AGND</text>
<text x="100.8" y="108.6">C3</text>
<text x="100.8" y="118.7">C4</text>
<text x="19" y="122.5">U2</text>
<text x="58" y="125">L1</text>
<text x="55.5" y="130">C17</text>
<text x="73.1" y="131.3">C16</text>
<text x="102.1" y="128.8">C5</text>
<text x="156.7" y="131.3">AGND</text>
<text x="42.2" y="146.4">AGND</text>
<text x="51" y="146.4">AGND</text>
<text x="66.1" y="146.4">AGND</text>
<text x="86.2" y="147.6">AGND</text>
<text x="12" y="153.9">AGND</text>
<text x="31.6" y="153.9">U3</text>
<text x="75.6" y="155.2">L2</text>
<text x="70.6" y="160.2">C18</text>
<text x="93.2" y="161.5">C19</text>
<text x="54.8" y="176.6">AGND</text>
<text x="66.1" y="176.6">AGND</text>
<text x="86.2" y="176.6">AGND</text>
<text x="19.6" y="192.9">AGND</text>
</g>
<g font-size="1.5" fill="#000080">
<text x="180" y="29.6">C6</text>
<text x="212.7" y="45.9">C7</text>
<text x="93.2" y="100">C1</text>
<text x="46.7" y="130.2">C20</text>
<text x="61.8" y="162.9">C21</text>
</g>
</svg>
